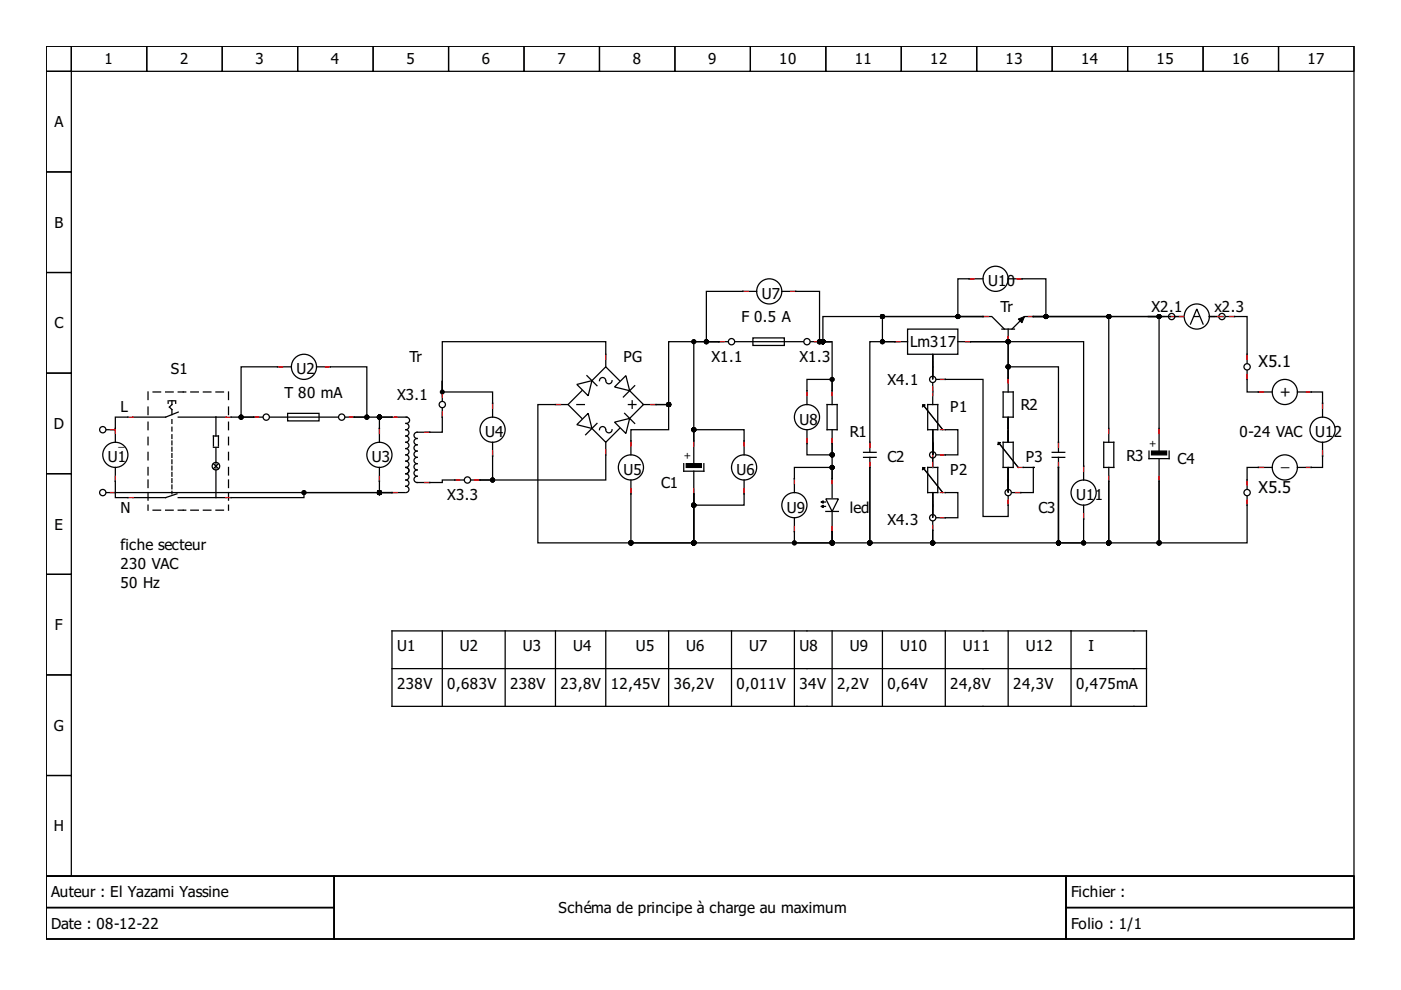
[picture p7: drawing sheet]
<svg xmlns="http://www.w3.org/2000/svg" width="297mm" height="210mm" viewBox="0 0 297 210" stroke-linecap="round" stroke-linejoin="round" font-family="sans-serif">
<g fill="none" stroke="#000" stroke-width=".27">
<path d="M9.8 9.8h277.3v176h-277.3zM9.8 9.8h5.3v5.3h-5.3zM9.8 15.1h5.3v21.4h-5.3zM15.1 9.8h16v5.3h-16zM31.1 9.8h16v5.3h-16zM47.1 9.8h16v5.3h-16zM63.1 9.8h16v5.3h-16zM79.1 9.8h16v5.3h-16zM95.1 9.8h16v5.3h-16zM111.1 9.8h16v5.3h-16zM127.1 9.8h16v5.3h-16zM143.1 9.8h16v5.3h-16z"/>
<path d="M159.1 9.8h16v5.3h-16zM175.1 9.8h16v5.3h-16zM191.1 9.8h16v5.3h-16zM207.1 9.8h16v5.3h-16zM223.1 9.8h16v5.3h-16zM239.1 9.8h16v5.3h-16zM255.1 9.8h16v5.3h-16zM271.1 9.8h16v5.3h-16zM9.8 36.5h5.3v21.3h-5.3zM9.8 57.8h5.3v21.3h-5.3zM208.4 59.1h-5.3v8h5.3M213.8 59.1h7.9v8h-2.6"/>
<path d="M9.8 79.1h5.3v21.3h-5.3zM61.8 77.8h-10.7v10.6h2.7M67.1 77.8h10.7v10.6h-2.7M124.4 79.6l2.2 2.2M128.4 75.4v2.4M128.4 75.1v-2.7h-34.6v10.7M152.4 72.4h-10.6v13.4h-2.7h2.7v5.3h-8v5.3M152.4 72.4h-5.3v21.1v-2.4h10.7v5.3M152.4 72.4h1.9M155.9 72.4h14.4M159.6 71.6h6.7v1.6h-6.7zM160.4 61.8h-10.6v10.6h2.6"/>
<path d="M165.8 61.8h8v10.6h2.4h-2.4M171.9 72.4h1.9M173.8 72.4h2.6v10.4v-2.4h-5.3v5.4M189.8 72.4h2.6M189.8 72.4h-5.4v23.5M192.4 69.8h10.7v5.3h-10.7zM197.8 75.1v4.5M197.8 75.1v5.3zM203.1 72.4h2.7M205.8 72.4h23.9v29.4M205.8 72.4h8v7.8M208.4 67.1h-21.3v5.3h2.7"/>
<path d="M208.4 67.1h1.9l2.7 2.7M208.4 67.1h-33.9v5.3h-.7M212.4 69.8h2.7M213.8 69.8v10.4M219.1 67.1h32M219.1 67.1h16v23.7M219.1 67.1h26.6M219.1 67.1h-1.9l-2.6 2.7M245.7 67.1h1.9M245.7 67.1h-2.4h2.4v23.7M252.4 68.7l1.3-3.2 1.4 3.2M253.3 67.1h.9"/>
<path d="M256.4 67.1h2.9M259.9 67.1h4.5v9.9M264.4 78.6v4.5h5.3M22.6 91.1h1.9M24.5 99.1v6.4h2.6M27.1 88.4h-2.6v5.4M31.4 83.1v1.6M31.4 86.3v1.6M31.4 89.5v1.6M31.4 92.7v1.6M31.4 95.9v1.6M31.4 99.1v1.6"/>
<path d="M32.5 83.1h1.6M35.1 83.1h1.6M35.7 85v.5M35.9 85h1.1M36.5 85v.8l-.6 .5 .6 .5v1.1M36.5 89v.8M36.5 90.6v.8M36.5 92.2v.8M36.5 93.5v.8M36.5 94.8v.8M36.5 96.2v.8M36.5 97.5v.8"/>
<path d="M36.5 98.8v.8M37.3 85v.5M37.8 87.4l-2.7 1h-6.9M37.8 88.4h10.1M37.8 83.1h1.6M40.5 83.1h1.6M43.1 83.1h1.6M45.2 94.6v-2.2h1.1v2.2M45.2 94.8h1.1M45.2 98.3l1.1 1.1M45.8 88.4v4M45.8 95.1v2.9"/>
<path d="M45.8 99.6v5.6M45.8 83.1h1.6M46.3 98.3l-1.1 1.1M48.4 83.1v1.6M48.4 86.3v1.6M48.4 89.5v1.6M48.4 92.7v1.6M48.4 95.9v1.6M48.4 99.1v1.6M49 88.4h4.8M53.8 88.4h1.8M57.2 88.4h14.4"/>
<path d="M61 87.6h6.6v1.6h-6.6zM73.2 88.4h1.9M75.1 88.4h8h-2.7v5.4M80.4 99.1v5.3h2.7M83.6 88.4h2.7M86 89.8a.67 .67 0 0 1 .7 .6 .67 .67 0 0 1-.7 .7 .67 .67 0 0 1 .7 .7 .67 .67 0 0 1-.7 .6 .67 .67 0 0 1 .7 .7 .67 .67 0 0 1-.7 .7 .67 .67 0 0 1 .7 .6 .67 .67 0 0 1-.7 .7 .67 .67 0 0 1 .7 .7 .67 .67 0 0 1-.7 .6 .67 .67 0 0 1 .7 .7 .67 .67 0 0 1-.7 .7 .67 .67 0 0 1 .7 .6 .67 .67 0 0 1-.7 .7 .67 .67 0 0 1 .7 .7 .67 .67 0 0 1-.7 .6 .67 .67 0 0 1 .7 .7 .67 .67 0 0 1-.7 .7 .67 .67 0 0 1 .7 .6 .67 .67 0 0 1-.7 .7 .67 .67 0 0 1 .7 .7 .67 .67 0 0 1-.7 .6M86.1 88.4a.67 .67 0 0 1 .7 .7 .67 .67 0 0 1-.7 .7M93.8 86.6v5h-5.4a.67 .67 0 0 0-.6 .7 .67 .67 0 0 0 .6 .7 .67 .67 0 0 0-.6 .6 .67 .67 0 0 0 .6 .7 .67 .67 0 0 0-.6 .7 .67 .67 0 0 0 .6 .6 .67 .67 0 0 0-.6 .7 .67 .67 0 0 0 .6 .7 .67 .67 0 0 0-.6 .6 .67 .67 0 0 0 .6 .7 .67 .67 0 0 0-.6 .7 .67 .67 0 0 0 .6 .6 .67 .67 0 0 0-.6 .7 .67 .67 0 0 0 .6 .7 .67 .67 0 0 0-.6 .6 .67 .67 0 0 0 .6 .7h5.4v-.5h4.5M93.8 83.1v1.9M93.8 83.1v-2.4v2.4h10.6v5.3M104.4 93.8v8h-2.6M117.8 85.8h-3.8v29.3h33.1v-10.4"/>
<path d="M118 85.8h2.4M122.3 90l2.4-2.4 .8 3.2zM122.3 81.5l3.2-.8-.8 3.2zM122.3 85.8h1.6M123.4 82.8l-3 3 3 2.9M125.5 90.8l2.9 3 3-3M125.5 80.7l2.9-2.9 3 2.9M126.6 89.8l-2.4 2.4M128.4 91a.67 .67 0 0 0-.7-.6 .67 .67 0 0 0-.6 .7M128.4 80.7a.67 .67 0 0 0-.7-.7 .67 .67 0 0 0-.6 .7M128.4 93.8v2.4M128.4 96.4v5.4h-26.6"/>
<path d="M129.8 91.1a.67 .67 0 0 1-.7 .7 .67 .67 0 0 1-.7-.6M129.8 80.7a.67 .67 0 0 1-.7 .7 .67 .67 0 0 1-.7-.6M130.3 82l2.4-2.4 .8 3.2zM130.3 89.5l3.2-.8-.8 3.2zM132.4 87.6l2.2 2.2M133.2 85.8h1.6M133.5 82.8l2.9 3-2.9 2.9M134 85v1.6M134.6 81.8l-2.4 2.4M136.4 85.8h2.4M145 98.3v1.6h4.2v-1.6M147.1 93.8v4.5"/>
<path d="M147.1 99.9v4.5M171.1 91.1v5.3h5.3v-2.4v7.5M175.4 85.8h2.1v5.3h-2.1zM176.4 83.1v2.7M176.4 91.1v2.7M183.1 97h2.7M183.1 95.9h2.7M184.4 97v2.1M184.4 99.1v16h13.4v-2.7M184.4 99.1v16h-8v-2.4M195.9 86l4 5.1M195.9 99.4l4 5"/>
<path d="M196.7 85.8h2.1v5.3h-2.1zM196.7 99.1h2.1v5.3h-2.1zM197.8 81.2v4.6M197.8 91.1v4.5M197.8 96.4v2.7M197.8 93.8v-2.7v5.3v-2.6v2.4M198.6 80.4h9.8v29.1h5.4v-4.3M200.4 91.1h2.7v5.3h-4.5M211.9 94l4 5.1M212.7 93.8h2.1v5.3h-2.1zM212.7 83.1h2.1v5.3h-2.1zM213.8 80.2v-2.4h10.6v18.1"/>
<path d="M213.8 90.8v-2.4v5.4v-2.4M213.8 80.4v2.7M213.8 88.4v5.4M213.8 99.1v4.5M217 99.1h2.4h-.3v5.3h-4.5M223.1 97h2.6M223.1 95.9h2.6M224.4 97v2.1M224.4 99.1v16h5.3v-8M224.4 99.1v16h-26.6v-2.7M224.4 99.1v16h10.7v-13.1v13.1h10.6v-13.1v13.1h18.7v-9.9M234 93.8h2.1v5.3h-2.1z"/>
<path d="M235.1 91.1v2.7M235.1 99.1v2.7M243.6 95.6v1.6h4.3v-1.6M245.7 91.1v4.5M245.7 97.2v4.6M269.7 99.1h-5.3v4.5M275.1 83.1h5.3v5.3M280.4 93.8v5.3h-5.3M9.8 100.4h5.3v21.4h-5.3zM22.6 104.4h60.5M31.4 101.8v1.6M31.4 104.4v1.6"/>
<path d="M31.4 107.1v1.1M32.5 108.2h1.6M35.1 108.2h1.6M36.5 100.2v.8M36.5 101.5v.8M36.5 102.8v.8M36.5 104.2v.5M37.5 104.7l-2.4 .8h-6.9M37.8 105.5h10.1M37.8 108.2h1.6M40.5 108.2h1.6M43.1 108.2h1.6"/>
<path d="M45.8 108.2h1.6M48.4 101.8v1.6M48.4 104.4v1.6M48.4 107.1v1.1M83.1 104.4h2.7M83.1 104.4h-18.7v1.1h-15.4M99.9 101.8h1.9M133.8 101.8v13.3h13.3v-10.4M147.1 104.7v10.4h29.3v-2.4M157.8 101.8v5.3h-10.7v-2.4M168.4 109.8v5.3h8v-2.4M174.6 107.4h.4"/>
<path d="M174.6 106.4h.4M175.1 105.8h2.7l-1.4 2.6zM175.1 108.4h2.7M176.4 101.5v-2.4h-8v5.3M176.4 101.5v4M176.4 108.4v4.3M197.8 104.4v4.6M197.8 110.6v1.8M197.8 107.1v-2.7v5.4v-2.4M200.4 104.4h2.7v5.4h-4.5M213.8 101.8v-2.7v5.3v-2.4M9.8 121.8h5.3v21.3h-5.3z"/>
<path d="M83.1 133.8h160v16h-160zM93.8 133.8v16M107.1 133.8v16M117.8 133.8v16M128.4 133.8v16M141.8 133.8v16M155.1 133.8v16M168.4 133.8v16M176.4 133.8v16M187.1 133.8v16M200.4 133.8v16M213.8 133.8v16"/>
<path d="M227.1 133.8v16M9.8 143.1h5.3v21.3h-5.3zM83.1 141.8h160M9.8 164.4h5.3v21.4h-5.3zM9.8 185.8h277.3v13.3h-277.3zM9.8 185.8h61v6.6h-61zM9.8 192.4h61v6.7h-61zM70.8 185.8h155.2v13.3h-155.2zM226 185.8h61.1v6.6h-61.1zM226 192.4h61.1v6.7h-61.1z"/>
<circle cx="211.1" cy="59.1" r="2.67"/>
<circle cx="64.4" cy="77.8" r="2.67"/>
<circle cx="155.1" cy="72.4" r=".67"/>
<circle cx="163.1" cy="61.8" r="2.67"/>
<circle cx="171.1" cy="72.4" r=".67"/>
<circle cx="248.4" cy="67.1" r=".67"/>
<circle cx="253.7" cy="67.1" r="2.67"/>
<circle cx="259.1" cy="67.1" r=".67"/>
<circle cx="264.4" cy="77.8" r=".67"/>
<circle cx="21.8" cy="91.1" r=".67"/>
<circle cx="24.5" cy="96.4" r="2.67"/>
<circle cx="45.8" cy="98.8" r=".8"/>
<circle cx="56.4" cy="88.4" r=".67"/>
<circle cx="72.4" cy="88.4" r=".67"/>
<circle cx="80.4" cy="96.4" r="2.67"/>
<circle cx="93.8" cy="85.8" r=".67"/>
<circle cx="104.4" cy="91.1" r="2.67"/>
<circle cx="133.8" cy="99.1" r="2.67"/>
<circle cx="157.8" cy="99.1" r="2.67"/>
<circle cx="171.1" cy="88.4" r="2.67"/>
<circle cx="197.8" cy="80.4" r=".67"/>
<circle cx="197.8" cy="96.4" r=".67"/>
<circle cx="272.4" cy="99.1" r="2.67"/>
<circle cx="272.4" cy="83.1" r="2.67"/>
<circle cx="280.4" cy="91.1" r="2.67"/>
<circle cx="21.8" cy="104.4" r=".67"/>
<circle cx="99.1" cy="101.8" r=".67"/>
<circle cx="168.4" cy="107.1" r="2.67"/>
<circle cx="197.8" cy="109.8" r=".67"/>
<circle cx="213.8" cy="104.4" r=".67"/>
<circle cx="229.7" cy="104.4" r="2.67"/>
<circle cx="264.4" cy="104.4" r=".67"/>
</g>
<g fill="none" stroke="#f00" stroke-width=".27">
<path d="M205.5 59.1h1.1M215.6 59.1h1.1M58.8 77.8h1.1M69 77.8h1M128.4 75.1v1.1M152.4 72.4h1.1M157.5 61.8h1.1M167.6 61.8h1.1M172.7 72.4h1.1M189.8 72.4h1M197.8 76.7v2.1M204.7 72.4h1.1"/>
<path d="M208.4 67.1h1.1M213.8 71.4v1M218 67.1h1.1M245.7 67.1h1.1M248.1 67.1h1.1M250 67.1h1.1M256.4 67.1h1.1M258.3 67.1h1M260.7 67.1h1M264.4 75.1v1.1M264.4 79.4v1M23.4 91.1h1.1"/>
<path d="M24.5 90.8v1.1M27.1 88.4h1.1M47.9 88.4h1.1M53.8 88.4h1M74 88.4h1.1M80.4 90.8v1.1M83.1 88.4h1.1M90 91.6h1.1M93.8 83.1v1.1M93.8 87.4v1M104.4 85.5v1.1M104.4 95.6v1.1"/>
<path d="M117.8 85.8h1M128.4 95.4v1M133.8 93.5v1.1M138 85.8h1.1M147.1 93.5v1.1M157.8 93.5v1.1M171.1 82.8v1.1M171.1 93v1M176.4 82.8v1.1M176.4 93v1M184.4 93.8v1M184.4 98v1.1"/>
<path d="M197.8 82v1.9M197.8 93v1.8M197.8 96.2v1M197.8 98v1.1M199.4 91.1h1M199.4 80.4h1M199.4 96.4h1M213.8 80.2v1M213.8 90.3v1.6M215.9 99.1h1.1M224.4 93.8v1M224.4 98v1.1"/>
<path d="M229.7 98.8v1.1M235.1 90.8v1.1M245.7 90.8v1.1M266.8 99.1h1.1M266.8 83.1h1.1M276.9 99.1h1.1M276.9 83.1h1.1M280.4 85.5v1.1M280.4 95.6v1.1M23.4 104.4h1.1M24.5 101v1M27.1 105.5h1.1"/>
<path d="M47.9 105.5h1.1M80.4 101v1M83.1 104.4h1.1M90 102.3h1.1M96.4 101.8h1.1M100.7 101.8h1.1M133.8 103.6v1.1M147.1 103.6v1.1M157.8 103.6v1.1M168.4 101.5v1.1M168.4 111.6v1.1M176.4 101.5v1.1"/>
<path d="M176.4 111.6v1.1M197.8 106.3v1.9M197.8 111.4v1M199.4 104.4h1M199.4 109.8h1M213.8 101v1.8M213.8 106v1.1M215.4 104.4h1M229.7 109v1M235.1 101v1M245.7 101v1M264.4 101.8v1"/>
<path d="M264.4 106v1.1"/>
</g>
<g fill="none" stroke="#00f" stroke-width=".27">
<path d="M205.5 59.1h.1M216.7 59.1h.1M58.8 77.8h.1M70 77.8h.1M128.4 75.1h.1M152.4 72.4h.1M157.5 61.8h.1M168.7 61.8h.1M173.8 72.4h.1M189.8 72.4h.1M197.8 77.8h.1M205.8 72.4h.1"/>
<path d="M208.4 67.1h.1M213.8 72.4h.1M219.1 67.1h.1M245.7 67.1h.1M248.1 67.1h.1M251.1 67.1h.1M256.4 67.1h.1M259.3 67.1h.1M261.7 67.1h.1M264.4 75.1h.1M24.5 90.8h.1M24.5 91.1h.1"/>
<path d="M27.1 88.4h.1M49 88.4h.1M53.8 88.4h.1M75.1 88.4h.1M80.4 90.8h.1M83.1 88.4h.1M91.1 91.6h.1M93.8 83.1h.1M93.8 88.4h.1M104.4 96.7h.1M104.4 85.5h.1M117.8 85.8h.1"/>
<path d="M128.4 96.4h.1M133.8 93.5h.1M139.1 85.8h.1M147.1 93.5h.1M157.8 93.5h.1M171.1 94h.1M171.1 82.8h.1M176.4 82.8h.1M176.4 94h.1M184.4 93.8h.1M184.4 99.1h.1M197.8 82.8h.1"/>
<path d="M197.8 83.1h.1M197.8 93.8h.1M197.8 94h.1M197.8 96.2h.1M197.8 99.1h.1M200.4 80.4h.1M200.4 91.1h.1M200.4 96.4h.1M213.8 80.2h.1M213.8 90.8h.1M213.8 91.4h.1M217 99.1h.1"/>
<path d="M224.4 93.8h.1M224.4 99.1h.1M229.7 98.8h.1M235.1 90.8h.1M245.7 90.8h.1M264.4 80.4h.1M266.8 83.1h.1M266.8 99.1h.1M278 83.1h.1M278 99.1h.1M280.4 96.7h.1M280.4 85.5h.1"/>
<path d="M24.5 102h.1M24.5 104.4h.1M27.1 105.5h.1M49 105.5h.1M80.4 102h.1M83.1 104.4h.1M91.1 102.3h.1M96.4 101.8h.1M101.8 101.8h.1M133.8 104.7h.1M147.1 104.7h.1M157.8 104.7h.1"/>
<path d="M168.4 112.7h.1M168.4 101.5h.1M176.4 101.5h.1M176.4 112.7h.1M197.8 107.1h.1M197.8 107.4h.1M197.8 112.4h.1M200.4 104.4h.1M200.4 109.8h.1M213.8 101.8h.1M213.8 102h.1M213.8 107.1h.1"/>
<path d="M216.4 104.4h.1M229.7 110h.1M235.1 102h.1M245.7 102h.1M264.4 101.8h.1M264.4 107.1h.1"/>
</g>
<g fill="#000" stroke="#000" stroke-width=".21">
<path d="M215.9 67.6l1.3-.5-.5 1.3zM174 106.4l.6-.2v.5zM174 107.4l.6-.3v.5z"/>
<path d="M195.6 85.8h.6l-.6 .5z" fill-rule="evenodd"/>
<path d="M195.6 99.1l.6 .1-.6 .5z" fill-rule="evenodd"/>
<path d="M211.6 93.8h.6l-.6 .5z" fill-rule="evenodd"/>
</g>
<path d="M45.8 98v1.4M195.9 86.1l4 5M195.9 99.4l4 5M211.9 94.1l4 5" fill="none" stroke="#000" stroke-width=".21"/>
<g fill="#000" stroke="#000" stroke-width=".27">
<path d="M145.5 98.3h3.2v.8h-3.2z" fill-rule="evenodd"/>
<path d="M244.1 95.6h3.2v.8h-3.2z" fill-rule="evenodd"/>
<circle cx="147.1" cy="72.4" r=".4"/>
<circle cx="149.8" cy="72.4" r=".4"/>
<circle cx="173.8" cy="72.4" r=".4"/>
<circle cx="174.5" cy="72.4" r=".4"/>
<circle cx="187.1" cy="72.4" r=".4"/>
<circle cx="187.1" cy="67.1" r=".4"/>
<circle cx="203.1" cy="67.1" r=".4"/>
<circle cx="213.8" cy="77.8" r=".4"/>
<circle cx="213.8" cy="72.4" r=".4"/>
<circle cx="221.7" cy="67.1" r=".4"/>
<circle cx="235.1" cy="67.1" r=".4"/>
<circle cx="245.7" cy="67.1" r=".4"/>
<circle cx="51.1" cy="88.4" r=".4"/>
<circle cx="77.8" cy="88.4" r=".4"/>
<circle cx="80.4" cy="88.4" r=".4"/>
<circle cx="93.8" cy="83.1" r=".4"/>
<circle cx="141.8" cy="85.8" r=".4"/>
<circle cx="147.1" cy="91.1" r=".4"/>
<circle cx="176.4" cy="99.1" r=".4"/>
<circle cx="176.4" cy="96.4" r=".4"/>
<circle cx="176.4" cy="80.4" r=".4"/>
<circle cx="64.4" cy="104.4" r=".4"/>
<circle cx="80.4" cy="104.4" r=".4"/>
<circle cx="104.4" cy="101.8" r=".4"/>
<circle cx="133.8" cy="115.1" r=".4"/>
<circle cx="147.1" cy="115.1" r=".4"/>
<circle cx="147.1" cy="107.1" r=".4"/>
<circle cx="168.4" cy="115.1" r=".4"/>
<circle cx="176.4" cy="115.1" r=".4"/>
<circle cx="184.4" cy="115.1" r=".4"/>
<circle cx="197.8" cy="115.1" r=".4"/>
<circle cx="224.4" cy="115.1" r=".4"/>
<circle cx="229.7" cy="115.1" r=".4"/>
<circle cx="235.1" cy="115.1" r=".4"/>
<circle cx="245.7" cy="115.1" r=".4"/>
</g>
<g font-size="3.5">
<text x="266.8" y="77.8">X5.1</text>
<text x="266.8" y="104.4">X5.5</text>
</g>
<g font-size="3.2">
<text x="22.2" y="13.7">1</text>
<text x="38.2" y="13.7">2</text>
<text x="54.2" y="13.7">3</text>
<text x="70.2" y="13.7">4</text>
<text x="86.2" y="13.7">5</text>
<text x="102.2" y="13.7">6</text>
<text x="118.2" y="13.7">7</text>
<text x="134.2" y="13.7">8</text>
<text x="150.2" y="13.7">9</text>
<text x="165.2" y="13.7">10</text>
<text x="181.2" y="13.7">11</text>
<text x="197.2" y="13.7">12</text>
<text x="213.2" y="13.7">13</text>
<text x="229.2" y="13.7">14</text>
<text x="245.2" y="13.7">15</text>
<text x="261.2" y="13.7">16</text>
<text x="277.2" y="13.7">17</text>
<text x="11.5" y="27">A</text>
<text x="11.5" y="48.3">B</text>
<text x="161.5" y="63.4">U7</text>
<text x="209.5" y="60.7">U10</text>
<text x="11.5" y="69.6">C</text>
<text x="157.2" y="68.3">F 0.5 A</text>
<text x="212.2" y="66">Tr</text>
<text x="244.1" y="66">X2.1</text>
<text x="257.5" y="66">x2.3</text>
<text x="86.8" y="76.7">Tr</text>
<text x="132.2" y="76.7">PG</text>
<text x="150.8" y="76.7">X1.1</text>
<text x="169.5" y="76.7">X1.3</text>
<text x="193" y="73.5">Lm317</text>
<text x="36.2" y="79.4">S1</text>
<text x="62.8" y="79.4">U2</text>
<text x="188.2" y="81.6">X4.1</text>
<text x="25.5" y="87.4">L</text>
<text x="60.3" y="84.3">T 80 mA</text>
<text x="84.2" y="84.7">X3.1</text>
<text x="201.5" y="87.4">P1</text>
<text x="216.4" y="87">R2</text>
<text x="271.3" y="84.2">+</text>
<text x="11.4" y="91">D</text>
<text x="102.8" y="92.7">U4</text>
<text x="169.5" y="90">U8</text>
<text x="180.2" y="92.7">R1</text>
<text x="262.8" y="92.7">0-24 VAC</text>
<text x="278.8" y="92.7">U12</text>
<text x="22.9" y="98">U1</text>
<text x="78.8" y="98">U3</text>
<text x="132.2" y="100.7">U5</text>
<text x="156.2" y="100.7">U6</text>
<text x="188.2" y="98">C2</text>
<text x="201.5" y="100.7">P2</text>
<text x="217.5" y="98">P3</text>
<text x="238.8" y="97.6">R3</text>
<text x="249.7" y="98.4">C4</text>
<text x="271.6" y="98.8">_</text>
<text x="94.8" y="106">X3.3</text>
<text x="140.2" y="103.4">C1</text>
<text x="228.1" y="106">U11</text>
<text x="11.5" y="112.3">E</text>
<text x="25.5" y="108.7">N</text>
<text x="166.8" y="108.7">U9</text>
<text x="180.2" y="108.7">led</text>
<text x="188.2" y="111.4">X4.3</text>
<text x="220.2" y="108.7">C3</text>
<text x="25.5" y="116.7">fiche secteur</text>
<text x="25.5" y="120.7">230 VAC</text>
<text x="25.5" y="124.7">50 Hz</text>
<text x="11.7" y="133.6">F</text>
<text x="84.2" y="138">U1</text>
<text x="97.5" y="138">U2</text>
<text x="110.8" y="138">U3</text>
<text x="121.5" y="138">U4</text>
<text x="134.8" y="138">U5</text>
<text x="145.5" y="138">U6</text>
<text x="158.8" y="138">U7</text>
<text x="169.5" y="138">U8</text>
<text x="180.2" y="138">U9</text>
<text x="190.8" y="138">U10</text>
<text x="204.2" y="138">U11</text>
<text x="217.5" y="138">U12</text>
<text x="230.8" y="138">I</text>
<text x="84.2" y="146">238V</text>
<text x="94.8" y="146">0,683V</text>
<text x="108.2" y="146">238V</text>
<text x="118.8" y="146">23,8V</text>
<text x="129.5" y="146">12,45V</text>
<text x="142.8" y="146">36,2V</text>
<text x="156.2" y="146">0,011V</text>
<text x="169.5" y="146">34V</text>
<text x="177.5" y="146">2,2V</text>
<text x="188.2" y="146">0,64V</text>
<text x="201.5" y="146">24,8V</text>
<text x="214.8" y="146">24,3V</text>
<text x="228.1" y="146">0,475mA</text>
<text x="11.4" y="155">G</text>
<text x="11.4" y="176.3">H</text>
<text x="10.9" y="190.3">Auteur : El Yazami Yassine</text>
<text x="227.1" y="190.3">Fichier :</text>
<text x="10.9" y="197">Date : 08-12-22</text>
<text x="118.4" y="193.6">Schéma de principe à charge au maximum</text>
<text x="227.1" y="197">Folio : 1/1</text>
</g>
<text font-size="2.4" x="25.1" y="94.6">_</text>
<g font-size="2.1">
<text x="243.6" y="94.8">+</text>
<text x="145" y="97.4">+</text>
</g>
</svg>
